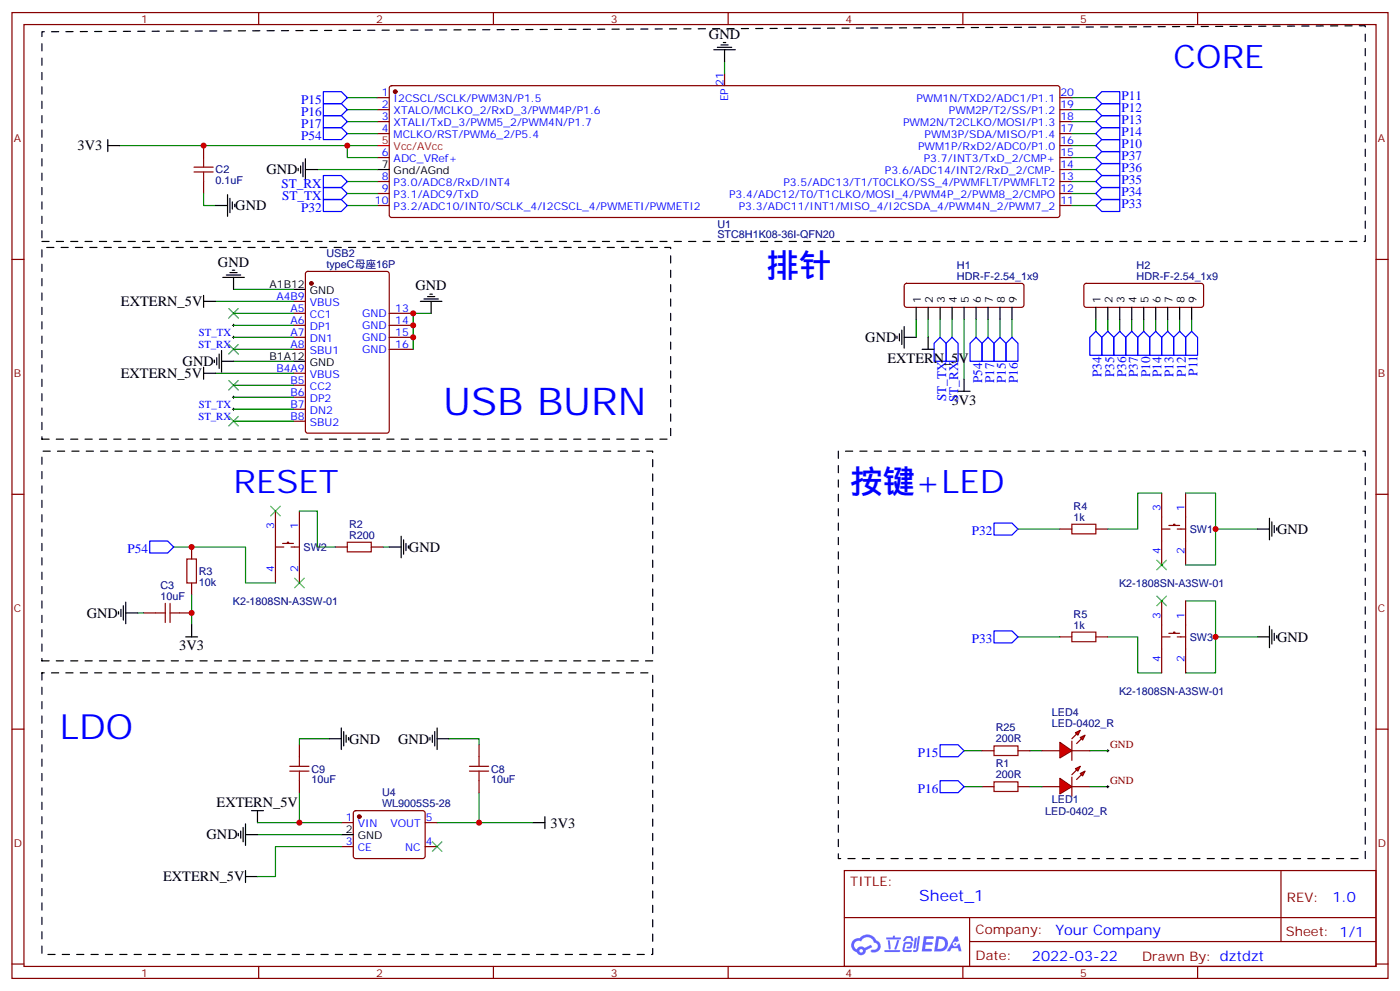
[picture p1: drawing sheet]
<svg xmlns="http://www.w3.org/2000/svg" width="412mm" height="292mm" viewBox="0 0 412 292" stroke-linecap="round" stroke-linejoin="round" font-family="sans-serif">
<g fill="none" stroke="#870000" stroke-width=".35">
<path d="M3.5 3.7h405.4v284.3h-405.4zM7.1 7.2h398.2v277.3h-398.2zM76.2 3.7v3.5M145.3 3.7v3.5M214.5 3.7v3.5M283.6 3.7v3.5M352.8 3.7v3.5M3.5 76.4h3.6M405.3 76.4h3.6M3.5 145.5h3.6M405.3 145.5h3.6M3.5 214.7h3.6"/>
<path d="M405.3 214.7h3.6M248.7 256.3h156.6v28.2h-156.6zM377.3 256.3v20.9M248.7 270.1h156.5M285.6 277.2h119.6M285.6 270.1v14.2M3.5 283.8h3.6M76.2 284.5v3.5M145.3 284.5v3.5M214.5 284.5v3.5M283.6 284.5v3.5M352.8 284.5v3.5"/>
<path d="M405.3 283.8h3.6"/>
</g>
<g fill="#5487ff">
<path d="M272.1 275.6h2.6l.3 .2-.1 .6h-2l-.1 1h1.6l.4 .4-.4 .3h-1.7l-.2 1.2 1.8 .1 .3 .3-.2 .4h-2.9z"/>
<path d="M281.4 275.7h.7l.4 1.3-.7 .3a.74 .74 0 0 0-1.1 .3 .74 .74 0 0 0 .5 1.1 .74 .74 0 0 0 .9-.7l.5-.3 .7 2.4h-.9l-.2-1h-1.9l-.5 1h-.9z"/>
<path d="M269.5 276.1h.6l-.4 2.9a.31 .31 0 0 1-.3 .3 .31 .31 0 0 1-.3-.3z"/>
<path d="M270.4 275.6h.6l-.5 4a.89 .89 0 0 1-.7 .7 .89 .89 0 0 1-.9-.3l1-.5z"/>
<path d="M266.8 275.8l.6-.2 1.2 .1 .5 1.3-.6 .1-.4-.9-1 .1a.95 .95 0 0 1-1 .8l-.1-.2z"/>
<path d="M266.4 277.5l1.8-.2a1.04 1.04 0 0 1 .6 1.1 1.04 1.04 0 0 1-.8 .9h-.7a.29 .29 0 0 1-.3-.4 .29 .29 0 0 1 .3-.2h.7l.2-.8h-1.4l-.4 1.7 1.9 .1a.29 .29 0 0 1 .3 .3 .29 .29 0 0 1-.3 .3h-2l-.4-.3 .2-2.1z"/>
<path d="M260.5 279.7h4.4a.3 .3 0 0 1 .3 .3 .3 .3 0 0 1-.3 .3h-4.3z"/>
<path d="M264.3 276.8h.6l-.5 1.6a1.02 1.02 0 0 1-.7 1.2l-.2-.3z"/>
<path d="M261.5 276.8h.6l.3 2.4-.3 .3-.3-.2z"/>
<path d="M261.1 276h1.9l.2-.5h.5l-.1 .5h1.5a.29 .29 0 0 1 .3 .3 .29 .29 0 0 1-.3 .3h-3.9z"/>
<path d="M275.8 275.6l-.6 4.5h1.4a2.27 2.27 0 0 0 2.7-2.3 2.27 2.27 0 0 0-2.7-2.2zM276.6 276.4a1.5 1.5 0 0 1 1.8 1.6 1.5 1.5 0 0 1-1.9 1.3h-.3z"/>
<path d="M251.4 276.8a2.09 2.09 0 0 0 1 3.5 1.37 1.37 0 0 0 1.5 .9 1.37 1.37 0 0 0 1.1-1.4l2-1-.5-.7-1.8 1a1.4 1.4 0 0 0-2.3 .4 1.32 1.32 0 0 1-.6-1.9 1.32 1.32 0 0 1 1.9-.4 2.02 2.02 0 0 1 2-1.3 2.02 2.02 0 0 1 1.8 1.6 1.09 1.09 0 0 1 1.1 1.4 1.09 1.09 0 0 1-1.6 .7 .41 .41 0 0 0-.5 .3 .41 .41 0 0 0 .4 .5 1.89 1.89 0 0 0 2.4-1.2 1.89 1.89 0 0 0-1.2-2.4 2.98 2.98 0 0 0-5-.6l-1 .1zM253.2 279.9a.52 .52 0 0 1 1 0 .52 .52 0 0 1-1 0z"/>
<circle cx="281.4" cy="277.9" r=".28"/>
</g>
<g fill="none" stroke="#870000" stroke-width=".35">
<path d="M111.1 28.8h3.6M111.1 32.3h3.6M111.1 35.8h3.6M111.1 39.3h3.6M114.9 25.4l.5-.2h196.1l.5 .2 .2 .5v37.4l-.2 .5-.5 .2h-196.1l-.5-.2-.2-.5v-37.4zM213.4 21.7v3.5M312.2 28.8h3.5M312.2 32.3h3.5M312.2 35.8h3.5M312.2 39.3h3.5M111.1 46.4h3.6M111.1 53.4h3.6"/>
<path d="M111.1 57h3.6M312.2 46.4h3.5M312.2 53.4h3.5M312.2 57h3.5M312.2 49.9h3.5M312.2 42.9h3.5M111.1 60.5h3.6M312.2 60.5h3.5M289.3 221h3.5M299.9 221h3.5"/>
</g>
<circle cx="116.4" cy="27" r=".53" fill="#870000" stroke="#870000" stroke-width=".35"/>
<path d="M111.1 42.9h3.6" fill="none" stroke="#f00" stroke-width=".35"/>
<path d="M87.8 49.6v.7M88.5 48.9v2.1M89.3 47.8v4.2M90 49.9h3.5M90 46.7v6.4M111.1 49.9h3.6" fill="none" stroke="#000" stroke-width=".35"/>
<g fill="none" stroke="#008700" stroke-width=".35">
<path d="M102.3 39.3h8.8M102.3 35.8h8.8M102.3 32.3h8.8M102.3 28.8h8.8M315.7 39.3h7.1M315.7 35.8h7.1M315.7 32.3h7.1M315.7 28.8h7.1M35.3 42.9h75.8M93.5 49.9h17.6M102.3 42.9v3.5h8.8M102.3 53.4h8.8"/>
<path d="M102.3 57h8.8M315.7 49.9h7.1M315.7 53.4h7.1M315.7 57h7.1M315.7 46.4h7.1M315.7 42.9h7.1M102.3 60.5h8.8M315.7 60.5h7.1M284 221h5.3M303.4 221h3.5M321 221h5.3"/>
</g>
<g fill="none" stroke="#00f" stroke-width=".35">
<path d="M95.2 27h5.3l1.8 1.8-1.8 1.7h-5.3zM95.2 30.5h5.3l1.8 1.8-1.8 1.7h-5.3zM95.2 34h5.3l1.8 1.8-1.8 1.8h-5.3zM95.2 37.6h5.3l1.8 1.7-1.8 1.8h-5.3zM322.8 28.8l1.8-1.8h5.2v3.5h-5.2zM322.8 32.3l1.8-1.8h5.2v3.5h-5.2zM322.8 35.8l1.8-1.8h5.2v3.6h-5.2zM322.8 39.3l1.8-1.7h5.2v3.5h-5.2zM95.2 51.7h5.3l1.8 1.7-1.8 1.8h-5.3zM95.2 55.2h5.3l1.8 1.8-1.8 1.7h-5.3zM95.2 58.7h5.3l1.8 1.8-1.8 1.8h-5.3zM322.8 42.9l1.8-1.8h5.2v3.5h-5.2z"/>
<path d="M322.8 46.4l1.8-1.8h5.2v3.6h-5.2zM322.8 49.9l1.8-1.7h5.2v3.5h-5.2zM322.8 53.4l1.8-1.7h5.2v3.5h-5.2zM322.8 57l1.8-1.8h5.2v3.5h-5.2zM322.8 60.5l1.8-1.8h5.2v3.6h-5.2zM276.9 219.3h5.3l1.8 1.7-1.8 1.8h-5.3z"/>
</g>
<path d="M326 221h.7M326.3 220.7v.7" fill="none" stroke="#000" stroke-width=".29"/>
<path d="M292.8 219.6h7.1v2.8h-7.1z" fill="none" stroke="#a10000" stroke-width=".35"/>
<g fill="#f00" stroke="#870000" stroke-width=".35">
<path d="M312.2 218.5l3.5 2.5-3.5 2.1z"/>
<path d="M315.7 218.2v5.6z"/>
</g>
<g fill="#870000" stroke="#870000" stroke-width=".35">
<path d="M315.7 217.5l1.4-1.4z"/>
<path d="M317.1 218.9l1.5-1.4z"/>
</g>
<g fill="#f00" stroke="#870000" stroke-width=".35">
<path d="M316.8 215.7l1.4-.7-.7 1.4z"/>
<path d="M318.2 217.1l1.4-.7-.7 1.4z"/>
</g>
<path d="M306.9 221h5.3M315.7 221h5.3" fill="none" stroke="#870000" stroke-width=".35"/>
<g fill="#f00" stroke="#870000" stroke-width=".35">
<path d="M312.2 229.1l3.5 2.5-3.5 2.1z"/>
<path d="M315.7 228.8v5.6z"/>
</g>
<g fill="#870000" stroke="#870000" stroke-width=".35">
<path d="M315.7 228.1l1.4-1.4z"/>
<path d="M317.1 229.5l1.5-1.4z"/>
</g>
<g fill="#f00" stroke="#870000" stroke-width=".35">
<path d="M316.8 226.3l1.4-.7-.7 1.4z"/>
<path d="M318.2 227.7l1.4-.7-.7 1.4z"/>
</g>
<g fill="none" stroke="#870000" stroke-width=".35">
<path d="M60 42.9v3.5M60 53.4v3.6M86.4 99.3h3.6M86.4 95.8h3.6M86.4 92.3h3.6M86.4 88.7h3.6M90.2 80.1l.5-.2h23.2l.7 .4 .1 46.5-.5 .7h-23.5l-.7-.4v-46.5zM114.7 99.3h7M114.7 95.8h7M114.7 92.3h7M266.6 83.6l.5-.2h33.8l.5 .2 .2 .5v5.7l-.2 .5-.5 .2h-33.8l-.5-.2-.3-.5v-5.7zM319.5 83.6l.5-.2h33.8l.5 .2 .2 .5v5.7l-.2 .5-.5 .2h-33.8l-.5-.2-.2-.5v-5.7z"/>
<path d="M86.4 102.8h3.6M86.4 116.9h3.6M86.4 113.4h3.6M86.4 109.9h3.6M114.7 102.8h7M86.4 124h3.6M86.4 120.5h3.6M81.1 150.5v21.1M83.3 160h3.1M84.7 160v-.4h.3v.4M88.2 150.5v21.1M312.2 155.8h3.5"/>
<path d="M322.8 155.8h3.5M342.2 145.2v21.1M342.2 155.8h2.5M344.3 154.7h3.2M345.7 154.7v-.4h.4v.4M346.8 155.8h2.4M349.2 145.2v21.1M56.4 161v3.6M56.4 171.6v3.6M81.1 161h2.5M85.7 161h2.5M98.8 161h3.5"/>
<path d="M109.4 161h3.5M342.2 176.9v21.2M349.2 176.9v21.2M42.3 180.4h3.6M52.9 180.4h3.5M312.2 187.5h3.5M322.8 187.5h3.5M342.2 187.5h2.5M344.3 186.4h3.2M345.7 186.4v-.3h.4v.3M346.8 187.5h2.4M88.2 219.3v3.5"/>
<path d="M141.1 219.3v3.5M88.2 229.8v3.6M104.3 238.9l.5-.2h20l.4 .7v12.9l-.7 .5-20-.1-.4-.6v-12.7zM141.1 229.8v3.6M289.3 231.6h3.5M299.9 231.6h3.5M306.9 231.6h5.3M315.7 231.6h5.3M100.5 242.2h3.6M100.5 249.2h3.6M125.2 242.2h3.6M125.2 249.2h3.6"/>
</g>
<g fill="none" stroke="#a10000" stroke-width=".35">
<path d="M57.1 50.6h5.7M57.1 49.2h5.7M60 46.4v2.8M60 50.6v2.8M102.3 159.6h7.1v2.9h-7.1zM315.7 154.3h7.1v2.9h-7.1zM48.7 177.6v5.7M50.1 177.6v5.7M55 164.6h2.9v7h-2.9zM45.9 180.4h2.8M50.1 180.4h2.8M315.7 186.1h7.1v2.8h-7.1z"/>
<path d="M85.4 227h5.6M85.4 225.6h5.6M88.2 222.8v2.8M88.2 227v2.8M138.3 227h5.6M138.3 225.6h5.6M141.1 222.8v2.8M141.1 227v2.8M292.8 230.2h7.1v2.8h-7.1z"/>
</g>
<g fill="none" stroke="#008700" stroke-width=".35">
<path d="M213.4 18.2v3.5M60 57v3.5h3.5M63.5 88.7h22.9M68.8 85.2h17.6M68.8 95.8h17.6M68.8 99.3h17.6M68.8 92.3h17.6M127 92.3h-5.3v10.5M269.9 94v5.3M273.4 94v5.3M276.9 94v5.3M280.5 94v5.3"/>
<path d="M284 94v17.7M287.5 94v5.3M291 94v5.3M294.6 94v5.3M298.1 94v5.3M322.8 94v3.5M326.3 94v3.5M329.8 94v3.5M333.4 94v3.5M336.9 94v3.5M340.4 94v3.5M344 94v3.5"/>
<path d="M347.5 94v3.5M351 94v3.5M63.5 109.9h22.9M68.8 106.4h17.6M68.8 116.9h17.6M68.8 113.4h17.6M68.8 102.8h17.6M68.8 120.5h17.6M68.8 124h17.6M88.2 150.5h5.3v10.5h5.3M299.9 155.8h12.3M342.2 145.2h-7.1v10.6h-8.8"/>
<path d="M349.2 145.2h8.9v21.1h-8.9M358.1 155.8h12.3M51.2 161h21.1v10.6h8.8M56.4 175.2v8.8M112.9 161h1.8M349.2 176.9h8.9v21.2h-8.9M40.6 180.4h1.7M299.9 187.5h12.3M326.3 187.5h8.8v10.6h7.1M358.1 187.5h12.3M97 217.5h-8.8v1.8M132.3 217.5h8.8v1.8"/>
<path d="M88.2 233.4v8.8M141.1 233.4v8.8M284 231.6h5.3M303.4 231.6h3.5M321 231.6h5.3M75.8 242.2h24.7M75.8 245.7h24.7M100.5 249.2h-19.4v8.9h-5.3M128.8 242.2h28.2"/>
</g>
<path d="M68.4 99.3h.7M68.4 95.8h.7M68.8 95.4v.7M68.8 99v.7M68.4 116.9h.7M68.8 116.6v.7M68.4 120.5h.7M68.8 120.1v.7M326 231.6h.7M326.3 231.2v.8" fill="none" stroke="#000" stroke-width=".29"/>
<g fill="none" stroke="#00f" stroke-width=".35">
<path d="M276.9 99.3l1.8 1.8v5.3h-3.5v-5.3zM287.5 99.3l1.8 1.8v5.3h-3.5v-5.3zM291 99.3l1.8 1.8v5.3h-3.5v-5.3zM294.6 99.3l1.7 1.8v5.3h-3.5v-5.3zM298.1 99.3l1.8 1.8v5.3h-3.6v-5.3zM322.8 97.5l1.8 1.8v5.3h-3.6v-5.3zM326.3 97.5l1.8 1.8v5.3h-3.5v-5.3zM329.8 97.5l1.8 1.8v5.3h-3.5v-5.3zM333.4 97.5l1.7 1.8v5.3h-3.5v-5.3zM336.9 97.5l1.8 1.8v5.3h-3.6v-5.3zM338.7 99.3l1.7-1.8 1.8 1.8v5.3h-3.5zM344 97.5l1.7 1.8v5.3h-3.5v-5.3z"/>
<path d="M345.7 99.3l1.8-1.8 1.7 1.8v5.3h-3.5zM351 97.5l1.8 1.8v5.3h-3.6v-5.3zM278.7 101.1l1.8-1.8 1.7 1.8v5.3h-3.5zM44.1 159.3h5.3l1.8 1.7-1.8 1.8h-5.3zM292.8 154h5.3l1.8 1.8-1.8 1.7h-5.3zM292.8 185.7h5.3l1.8 1.8-1.8 1.8h-5.3zM276.9 229.8h5.3l1.8 1.8-1.8 1.8h-5.3z"/>
</g>
<g fill="none" stroke="#000" stroke-width=".35">
<path d="M210.3 14.6h6.3M211.3 13.9h4.2M212.4 13.2h2.1M213.1 12.5h.7M213.4 14.6v3.6M31.7 42.9h3.6M31.7 41.1v3.5M67 57.3v6.4M67.7 58.4v4.2M68.4 59.4v2.2M63.5 60.5h3.5M68.4 79.6h.7"/>
<path d="M69.1 60.1v.8M60 88.7h3.5M60 87v3.5M65.6 81.7h6.4M66.7 81h4.2M67.7 80.3h2.1M68.8 81.7v3.5M86.4 85.2h3.6M123.8 88.7h6.4M124.9 88h4.2M125.9 87.3h2.2M126.6 86.6h.8"/>
<path d="M127 88.7v3.6M264.2 99v.7M264.9 98.2v2.2M265.6 97.2v4.2M266.3 99.3h3.6M266.3 96.1v6.4M269.9 90.5v3.5M273.4 90.5v3.5M273.4 99.3v3.5M276.9 90.5v3.5M280.5 90.5v3.5M284 90.5v3.5"/>
<path d="M287.5 90.5v3.5M291 90.5v3.5M294.6 90.5v3.5M298.1 90.5v3.5M322.8 90.5v3.5M326.3 90.5v3.5M329.8 90.5v3.5M333.4 90.5v3.5M336.9 90.5v3.5M340.4 90.5v3.5M344 90.5v3.5M347.5 90.5v3.5"/>
<path d="M351 90.5v3.5M60 108.1v3.6M60 109.9h3.5M63.1 106v.7M63.9 105.3v2.1M64.6 104.2v4.3M65.3 106.4h3.5M65.3 103.2v6.3M86.4 106.4h3.6M271.6 102.8h3.6M282.2 115.2h3.6M284 111.7v3.5"/>
<path d="M118.2 157.9v6.3M118.9 158.9v4.3M119.6 160v2.1M370.4 155.8h3.5M373.9 152.6v6.3M374.6 153.6v4.3M375.4 154.7v2.1M376.1 155.4v.7M35.6 179.4v2.1M36.3 178.3v4.3M37 177.3v6.3M114.7 161h3.5"/>
<path d="M120.3 160.7v.7M34.9 180.1v.7M37 180.4h3.6M54.7 187.5h3.5M56.4 184v3.5M370.4 187.5h3.5M373.9 184.3v6.4M374.6 185.4v4.2M375.4 186.4v2.2M376.1 187.1v.8M97 217.5h3.5M100.5 214.3v6.4"/>
<path d="M101.2 215.4v4.2M102 216.4v2.1M102.7 217.1v.7M126.6 217.1v.7M127.4 216.4v2.1M128.1 215.4v4.2M128.8 217.5h3.5M128.8 214.3v6.4M74.1 238.7h3.5M75.8 238.7v3.5M70.2 245.4v.7M70.9 244.7v2.1"/>
<path d="M71.6 243.6v4.2M72.3 258.1h3.5M72.3 242.5v6.4M72.3 256.3v3.5M72.3 245.7h3.5M100.5 245.7h3.6M157 242.2h3.5M160.5 240.4v3.5"/>
</g>
<path d="M12.3 72.8h185.3v56.5h-185.3zM12.3 71.1h389.9v-63.5l-389.9 1.7v61.8M246.9 132.8v120h155.3v-120h-155.3M12.3 198.1v82.9h180v-82.9h-180M12.3 194.6h180v-61.8h-180v61.8" fill="none" stroke="#000" stroke-width=".35" stroke-dasharray="2.1 2.1"/>
<g fill="#870000" stroke="#870000" stroke-width=".35">
<circle cx="105.8" cy="240.4" r=".53"/>
<circle cx="91.7" cy="83.4" r=".53"/>
</g>
<g fill="none" stroke="#3c3" stroke-width=".35">
<path d="M67.4 90.8l2.8 2.9M70.2 90.8l-2.8 2.9M67.4 112l2.8 2.8M67.4 101.4l2.8 2.8M70.2 112l-2.8 2.8M70.2 101.4l-2.8 2.8M67.4 122.6l2.8 2.8M70.2 122.6l-2.8 2.8M79.7 149l2.8 2.9M82.5 149l-2.8 2.9M86.8 170.2l2.8 2.8M89.6 170.2l-2.8 2.8"/>
<path d="M340.8 164.9l2.8 2.8M340.8 175.5l2.8 2.8M343.6 164.9l-2.8 2.8M343.6 175.5l-2.8 2.8M127.4 247.8l2.8 2.8M130.2 247.8l-2.8 2.8"/>
</g>
<g fill="#c00">
<circle cx="88.2" cy="242.2" r=".88"/>
<circle cx="141.1" cy="242.2" r=".88"/>
<circle cx="102.3" cy="42.9" r=".88"/>
<circle cx="60" cy="42.9" r=".88"/>
<circle cx="56.4" cy="161" r=".88"/>
<circle cx="56.4" cy="180.4" r=".88"/>
<circle cx="358.1" cy="155.8" r=".88"/>
<circle cx="358.1" cy="187.5" r=".88"/>
<circle cx="121.7" cy="99.3" r=".88"/>
<circle cx="121.7" cy="95.8" r=".88"/>
<circle cx="121.7" cy="92.3" r=".88"/>
</g>
<text font-size="11.3" fill="#00f" x="130.5" y="122.2">USB BURN</text>
<text font-size="10.2" fill="#00f" x="17.6" y="217.5">LDO</text>
<g font-size="9.5" fill="#00f">
<text x="345.7" y="19.9">CORE</text>
<text x="225.8" y="81.7">排针</text>
<text x="68.8" y="145.2">RESET</text>
<text x="250.5" y="145.2">按键+LED</text>
</g>
<text font-size="4.6" fill="#00f" x="270.8" y="265.3">Sheet_1</text>
<g font-size="4.2">
<text x="208.8" y="11.5">GND</text>
<text x="22.9" y="44.3">3V3</text>
<text x="78.5" y="51.3">GND</text>
<text x="69.3" y="61.9">GND</text>
<text x="64.2" y="78.5">GND</text>
<text x="122.4" y="85.5">GND</text>
<text x="35.6" y="90.2">EXTERN_5V</text>
<text x="254.9" y="100.7">GND</text>
<text x="53.8" y="107.8">GND</text>
<text x="261.4" y="106.8">EXTERN_5V</text>
<text x="35.6" y="111.3">EXTERN_5V</text>
<text x="280.3" y="119.2">3V3</text>
<text x="376.2" y="157.2">GND</text>
<text x="120.5" y="162.5">GND</text>
<text x="25.6" y="181.9">GND</text>
<text x="52.8" y="191.5">3V3</text>
<text x="376.2" y="188.9">GND</text>
<text x="102.8" y="218.9">GND</text>
<text x="117.3" y="218.9">GND</text>
<text x="63.8" y="237.6">EXTERN_5V</text>
<text x="162.2" y="243.6">3V3</text>
<text x="60.9" y="247.1">GND</text>
<text x="48" y="259.5">EXTERN_5V</text>
</g>
<g font-size="4.2" fill="#00f">
<text x="392.5" y="265.6">1.0</text>
<text x="310.9" y="275.1">Your Company</text>
<text x="304" y="282.9">2022-03-22</text>
</g>
<g font-size="3.9" fill="#00f">
<text x="330.4" y="29.5">P11</text>
<text x="88.7" y="30.5">P15</text>
<text x="88.7" y="34">P16</text>
<text x="330.4" y="33">P12</text>
<text x="88.7" y="37.6">P17</text>
<text x="88.7" y="41.1">P54</text>
<text x="330.4" y="36.6">P13</text>
<text x="330.4" y="40.1">P14</text>
<text x="330.4" y="43.6">P10</text>
<text x="330.4" y="47.1">P37</text>
<text x="330.4" y="50.7">P36</text>
<text x="82.9" y="55.2">ST_RX</text>
<text x="83.1" y="58.7">ST_TX</text>
<text x="330.4" y="54.2">P35</text>
<text x="330.4" y="57.7">P34</text>
<text x="88.7" y="62.3">P32</text>
<text x="330.4" y="61.3">P33</text>
<text x="289.3" y="112.8" transform="rotate(-90 289.3 112.8)">P54</text>
<text x="292.8" y="112.8" transform="rotate(-90 292.8 112.8)">P17</text>
<text x="296.3" y="112.8" transform="rotate(-90 296.3 112.8)">P15</text>
<text x="299.9" y="112.8" transform="rotate(-90 299.9 112.8)">P16</text>
<text x="324.5" y="111" transform="rotate(-90 324.5 111)">P34</text>
<text x="328.2" y="111" transform="rotate(-90 328.2 111)">P35</text>
<text x="331.7" y="111" transform="rotate(-90 331.7 111)">P36</text>
<text x="335.1" y="111" transform="rotate(-90 335.1 111)">P37</text>
<text x="338.8" y="111" transform="rotate(-90 338.8 111)">P10</text>
<text x="342.2" y="111" transform="rotate(-90 342.2 111)">P14</text>
<text x="345.7" y="111" transform="rotate(-90 345.7 111)">P13</text>
<text x="349.3" y="111" transform="rotate(-90 349.3 111)">P12</text>
<text x="352.8" y="110.6" transform="rotate(-90 352.8 110.6)">P11</text>
<text x="278.7" y="118.2" transform="rotate(-90 278.7 118.2)">ST_TX</text>
<text x="282.2" y="118.4" transform="rotate(-90 282.2 118.4)">ST_RX</text>
<text x="286.3" y="157.5">P32</text>
<text x="37.6" y="162.8">P54</text>
<text x="286.3" y="189.3">P33</text>
<text x="270.4" y="222.8">P15</text>
<text x="270.4" y="233.4">P16</text>
</g>
<g font-size="3.9" fill="#800">
<text x="250.5" y="260.9">TITLE:</text>
<text x="379.1" y="265.6">REV:</text>
<text x="287.4" y="275.1">Company:</text>
<text x="378.7" y="275.7">Sheet: 1/1</text>
<text x="287.4" y="282.8">Date:</text>
<text x="336.4" y="282.8">Drawn By: dztdzt</text>
</g>
<g font-size="3.2" fill="#800">
<text x="41.6" y="6.7">1</text>
<text x="110.8" y="6.7">2</text>
<text x="179.9" y="6.7">3</text>
<text x="249.1" y="6.7">4</text>
<text x="318.2" y="6.7">5</text>
<text x="4.1" y="41.8">A</text>
<text x="405.9" y="41.8">A</text>
<text x="4.1" y="110.9">B</text>
<text x="405.9" y="110.9">B</text>
<text x="4.1" y="180.1">C</text>
<text x="405.9" y="180.1">C</text>
<text x="327" y="220.1">GND</text>
<text x="327" y="230.7">GND</text>
<text x="4.1" y="249.2">D</text>
<text x="405.9" y="249.2">D</text>
<text x="41.6" y="287.5">1</text>
<text x="110.8" y="287.5">2</text>
<text x="179.9" y="287.5">3</text>
<text x="249.1" y="287.5">4</text>
<text x="318.2" y="287.5">5</text>
</g>
<g font-size="3.2" fill="#00f">
<text x="112.5" y="28.4">1</text>
<text x="213.1" y="25.2" transform="rotate(-90 213.1 25.2)">21</text>
<text x="214.5" y="29.9" transform="rotate(-90 214.5 29.9)">EP</text>
<text x="312.4" y="28.4">20</text>
<text x="112.5" y="31.9">2</text>
<text x="112.5" y="35.5">3</text>
<text x="116" y="30.2">I2CSCL/SCLK/PWM3N/P1.5</text>
<text x="116" y="33.7">XTALO/MCLKO_2/RxD_3/PWM4P/P1.6</text>
<text x="269.9" y="30.2">PWM1N/TXD2/ADC1/P1.1</text>
<text x="279.5" y="33.7">PWM2P/T2/SS/P1.2</text>
<text x="312.4" y="35.5">18</text>
<text x="312.4" y="31.9">19</text>
<text x="112.5" y="39">4</text>
<text x="116" y="37.2">XTALI/TxD_3/PWM5_2/PWM4N/P1.7</text>
<text x="116" y="40.7">MCLKO/RST/PWM6_2/P5.4</text>
<text x="266" y="37.2">PWM2N/T2CLKO/MOSI/P1.3</text>
<text x="272.4" y="40.7">PWM3P/SDA/MISO/P1.4</text>
<text x="312.4" y="39">17</text>
<text x="112.5" y="46">6</text>
<text x="116" y="47.8">ADC_VRef+</text>
<text x="270.4" y="44.3">PWM1P/RxD2/ADC0/P1.0</text>
<text x="272.1" y="47.8">P3.7/INT3/TxD_2/CMP+</text>
<text x="312.4" y="46">15</text>
<text x="312.4" y="42.5">16</text>
<text x="112.5" y="53.1">8</text>
<text x="260.7" y="51.3">P3.6/ADC14/INT2/RxD_2/CMP-</text>
<text x="312.4" y="53.1">13</text>
<text x="312.4" y="49.6">14</text>
<text x="112.5" y="56.6">9</text>
<text x="116" y="54.9">P3.0/ADC8/RxD/INT4</text>
<text x="116" y="58.4">P3.1/ADC9/TxD</text>
<text x="214.8" y="58.4">P3.4/ADC12/T0/T1CLKO/MOSI_4/PWM4P_2/PWM8_2/CMPO</text>
<text x="230.7" y="54.9">P3.5/ADC13/T1/T0CLKO/SS_4/PWMFLT/PWMFLT2</text>
<text x="312.4" y="56.6">12</text>
<text x="110.4" y="60.1">10</text>
<text x="116" y="61.9">P3.2/ADC10/INT0/SCLK_4/I2CSCL_4/PWMETI/PWMETI2</text>
<text x="217.6" y="61.9">P3.3/ADC11/INT1/MISO_4/I2CSDA_4/PWM4N_2/PWM7_2</text>
<text x="312.4" y="60.1">11</text>
<text x="81.4" y="88.4">A4B9</text>
<text x="85.6" y="95.4">A6</text>
<text x="85.6" y="91.9">A5</text>
<text x="91.3" y="93.7">CC1</text>
<text x="91.3" y="90.1">VBUS</text>
<text x="106.7" y="93.3">GND</text>
<text x="116.4" y="95.4">14</text>
<text x="116.4" y="91.9">13</text>
<text x="58.6" y="98.8">ST_TX</text>
<text x="85.6" y="99">A7</text>
<text x="91.3" y="100.7">DN1</text>
<text x="91.3" y="97.2">DP1</text>
<text x="106.7" y="100.4">GND</text>
<text x="106.7" y="96.8">GND</text>
<text x="116.4" y="99">15</text>
<text x="58.4" y="102.4">ST_RX</text>
<text x="85.6" y="102.5">A8</text>
<text x="91.3" y="104.2">SBU1</text>
<text x="106.7" y="103.9">GND</text>
<text x="116.4" y="102.5">16</text>
<text x="81.4" y="109.5">B4A9</text>
<text x="85.6" y="113.1">B5</text>
<text x="91.3" y="111.3">VBUS</text>
<text x="85.6" y="116.6">B6</text>
<text x="91.3" y="118.4">DP2</text>
<text x="91.3" y="114.8">CC2</text>
<text x="58.4" y="123.5">ST_RX</text>
<text x="58.6" y="120">ST_TX</text>
<text x="85.6" y="123.6">B8</text>
<text x="85.6" y="120.1">B7</text>
<text x="91.3" y="125.4">SBU2</text>
<text x="91.3" y="121.9">DN2</text>
<text x="80.8" y="155.8" transform="rotate(-90 80.8 155.8)">3</text>
<text x="87.8" y="155.8" transform="rotate(-90 87.8 155.8)">1</text>
<text x="341.8" y="150.5" transform="rotate(-90 341.8 150.5)">3</text>
<text x="348.9" y="150.5" transform="rotate(-90 348.9 150.5)">1</text>
<text x="341.8" y="163.1" transform="rotate(-90 341.8 163.1)">4</text>
<text x="348.9" y="163.1" transform="rotate(-90 348.9 163.1)">2</text>
<text x="80.8" y="168.3" transform="rotate(-90 80.8 168.3)">4</text>
<text x="87.8" y="168.3" transform="rotate(-90 87.8 168.3)">2</text>
<text x="341.8" y="182.2" transform="rotate(-90 341.8 182.2)">3</text>
<text x="348.9" y="182.2" transform="rotate(-90 348.9 182.2)">1</text>
<text x="341.8" y="194.8" transform="rotate(-90 341.8 194.8)">4</text>
<text x="348.9" y="194.8" transform="rotate(-90 348.9 194.8)">2</text>
<text x="101.9" y="241.8">1</text>
<text x="105.4" y="243.6">VIN</text>
<text x="115" y="243.6">VOUT</text>
<text x="125.4" y="241.8">5</text>
<text x="101.9" y="248.9">3</text>
<text x="105.4" y="250.6">CE</text>
<text x="119.3" y="250.6">NC</text>
<text x="125.4" y="248.9">4</text>
</g>
<g font-size="3.2" fill="#f00">
<text x="112.5" y="42.5">5</text>
<text x="116" y="44.3">Vcc/AVcc</text>
</g>
<g font-size="3.2" fill="#000080">
<text x="63.5" y="51.1">C2</text>
<text x="63.5" y="54.3">0.1uF</text>
<text x="211.3" y="70.2">STC8H1K08-36I-QFN20</text>
<text x="211.3" y="67.1">U1</text>
<text x="96.2" y="75.7">USB2</text>
<text x="96.2" y="78.8">typeC母座16P</text>
<text x="281.9" y="82.4">HDR-F-2.54_1x9</text>
<text x="281.9" y="79.2">H1</text>
<text x="334.8" y="82.4">HDR-F-2.54_1x9</text>
<text x="334.8" y="79.2">H2</text>
<text x="102.8" y="155.4">R2</text>
<text x="316.2" y="153.3">1k</text>
<text x="316.2" y="150.1">R4</text>
<text x="102.8" y="158.6">R200</text>
<text x="350.5" y="156.9">SW1</text>
<text x="89.4" y="162.2">SW2</text>
<text x="47.3" y="173.4">C3</text>
<text x="58.6" y="172.4">10k</text>
<text x="58.6" y="169.3">R3</text>
<text x="329.6" y="172.8">K2-1808SN-A3SW-01</text>
<text x="47.3" y="176.6">10uF</text>
<text x="68.6" y="178.1">K2-1808SN-A3SW-01</text>
<text x="316.2" y="185">1k</text>
<text x="316.2" y="181.8">R5</text>
<text x="350.5" y="188.7">SW3</text>
<text x="329.6" y="204.6">K2-1808SN-A3SW-01</text>
<text x="293.3" y="215.3">R25</text>
<text x="309.9" y="214">LED-0402_R</text>
<text x="309.9" y="210.8">LED4</text>
<text x="293.3" y="218.5">200R</text>
<text x="91.7" y="227.4">C9</text>
<text x="144.6" y="227.4">C8</text>
<text x="293.3" y="225.9">R1</text>
<text x="91.7" y="230.6">10uF</text>
<text x="144.6" y="230.6">10uF</text>
<text x="293.3" y="229.1">200R</text>
<text x="112.5" y="237.6">WL9005S5-28</text>
<text x="112.6" y="234.4">U4</text>
<text x="307.9" y="239.8">LED-0402_R</text>
<text x="309.9" y="236.3">LED1</text>
</g>
<g font-size="3.2">
<text x="112.5" y="49.6">7</text>
<text x="116" y="51.3">Gnd/AGnd</text>
<text x="79.4" y="84.8">A1B12</text>
<text x="91.3" y="86.6">GND</text>
<text x="271.3" y="89.2" transform="rotate(-90 271.3 89.2)">1</text>
<text x="274.8" y="89.2" transform="rotate(-90 274.8 89.2)">2</text>
<text x="278.3" y="89.2" transform="rotate(-90 278.3 89.2)">3</text>
<text x="281.9" y="89.2" transform="rotate(-90 281.9 89.2)">4</text>
<text x="285.4" y="89.2" transform="rotate(-90 285.4 89.2)">5</text>
<text x="288.9" y="89.2" transform="rotate(-90 288.9 89.2)">6</text>
<text x="292.5" y="89.2" transform="rotate(-90 292.5 89.2)">7</text>
<text x="296" y="89.2" transform="rotate(-90 296 89.2)">8</text>
<text x="299.5" y="89.2" transform="rotate(-90 299.5 89.2)">9</text>
<text x="324.2" y="89.2" transform="rotate(-90 324.2 89.2)">1</text>
<text x="327.7" y="89.2" transform="rotate(-90 327.7 89.2)">2</text>
<text x="331.3" y="89.2" transform="rotate(-90 331.3 89.2)">3</text>
<text x="334.8" y="89.2" transform="rotate(-90 334.8 89.2)">4</text>
<text x="338.3" y="89.2" transform="rotate(-90 338.3 89.2)">5</text>
<text x="341.8" y="89.2" transform="rotate(-90 341.8 89.2)">6</text>
<text x="345.4" y="89.2" transform="rotate(-90 345.4 89.2)">7</text>
<text x="348.9" y="89.2" transform="rotate(-90 348.9 89.2)">8</text>
<text x="352.4" y="89.2" transform="rotate(-90 352.4 89.2)">9</text>
<text x="79.4" y="106">B1A12</text>
<text x="91.3" y="107.8">GND</text>
<text x="101.9" y="245.4">2</text>
<text x="105.4" y="247.1">GND</text>
</g>
</svg>
